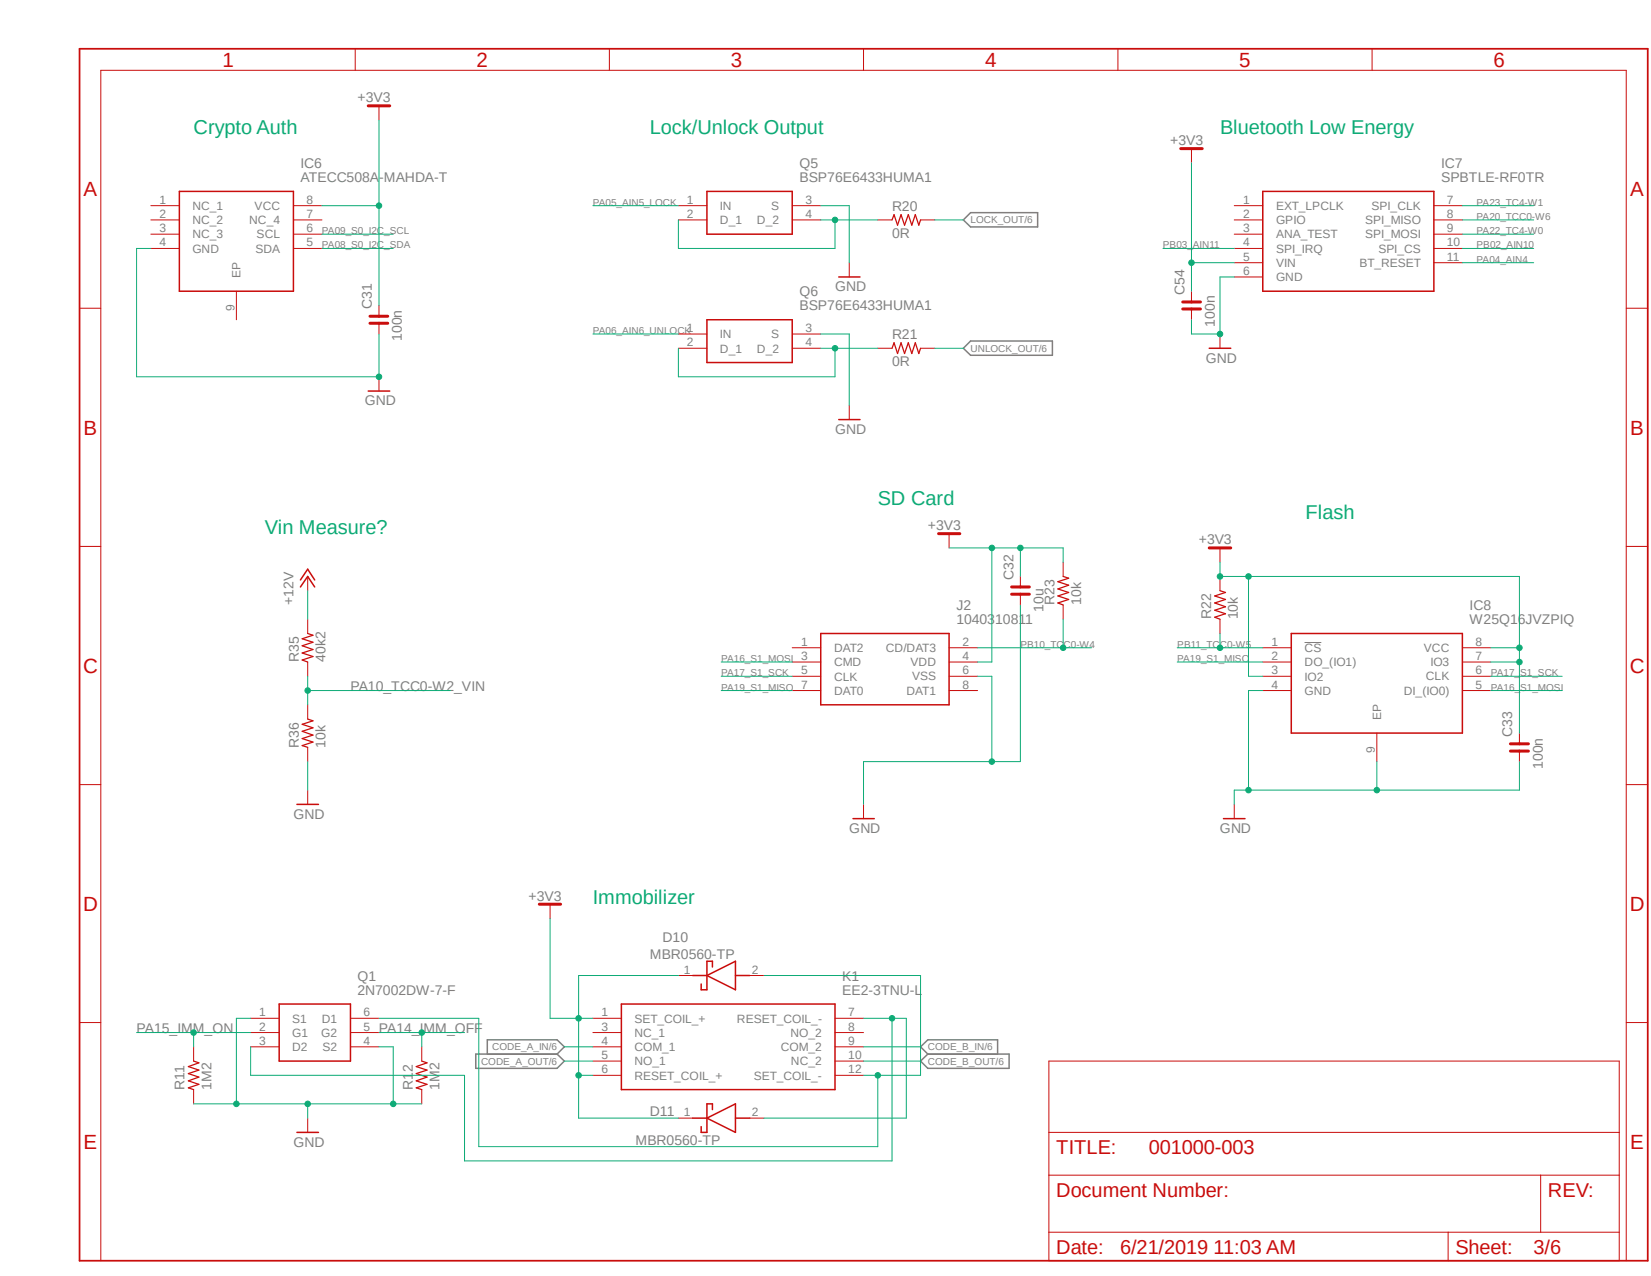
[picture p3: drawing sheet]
<svg xmlns="http://www.w3.org/2000/svg" width="279mm" height="216mm" viewBox="0 0 279 216" stroke-linecap="round" stroke-linejoin="round" font-family="sans-serif">
<path d="M13 8l266.2 205.9M279.2 8l-266.2 205.9" fill="none" stroke="#fff" stroke-width=".17"/>
<path d="M220.8 108.7h2.8" fill="none" stroke="#808080" stroke-width=".17"/>
<path d="M163 37.2l1.3-1.2h11.3v2.4h-11.3zM163 58.9l1.3-1.2h13.8v2.4h-13.8zM80.5 178.4h13.8l1.2 1.1-1.2 1.3h-13.8zM82.5 178.4v-2.5h11.8l1.2 1.2-1.2 1.3M155.8 179.5l1.2-1.1h13.8v2.4h-13.8zM157 178.4l-1.2-1.3 1.2-1.2h11.8v2.5" fill="none" stroke="#808080" stroke-width=".25"/>
<path d="M13.5 8.3h265.3v205h-265.3z" fill="none" stroke="#c90d0c" stroke-width=".3"/>
<g fill="none" stroke="#c90d0c" stroke-width=".17">
<path d="M60.1 8.3v3.6M64.1 17.9v2.4M103.1 8.3v3.6M146.1 8.3v3.6M189.2 8.3v3.6M232.2 8.3v3.6M25.5 34.8h4.9M25.5 37.2h4.9M25.5 39.6h4.9M49.7 34.8h4.8M49.7 37.2h4.8M49.7 39.6h4.8"/>
<path d="M114.8 34.8h4.8M114.8 37.2h4.8M134.1 34.8h4.8M134.1 37.2h4.8M148.5 37.2h2.5M155.8 37.2h2.4M201.6 25.1v2.5M208.9 34.8h4.8M208.9 37.2h4.8M208.9 39.6h4.8M242.7 34.8h4.8M242.7 37.2h4.8"/>
<path d="M242.7 39.6h4.8M13.5 52.2h3.6M25.5 42h4.9M40 49.3v4.8M49.7 42h4.8M64.1 51.7v1.8M64.1 54.7v1.8M114.8 56.5h4.8M114.8 58.9h4.8M134.1 56.5h4.8M134.1 58.9h4.8M143.7 44.4v2.5"/>
<path d="M148.5 58.9h2.5M155.8 58.9h2.4M201.6 49.3v1.8M201.6 52.3v1.8M206.5 56.5v2.4M208.9 42h4.8M208.9 44.4h4.8M208.9 46.9h4.8M242.7 42h4.8M242.7 44.4h4.8M275.2 52.2h3.6M64.1 63.8v2.4"/>
<path d="M143.7 68.6v2.4M13.5 92.5h3.6M52.1 97.5v2.4M160.6 90.3v2.4M172.7 97.5v1.8M179.9 95.1v2.4M206.5 92.7v2.4M206.5 97.5v2.4M275.2 92.5h3.6M52.1 104.8v2.4M52.1 112v2.4M52.1 119.3v2.4"/>
<path d="M134.1 109.6h4.8M134.1 112h4.8M134.1 114.4h4.8M134.1 116.8h4.8M160.6 109.6h4.8M160.6 112h4.8M160.6 114.4h4.8M160.6 116.8h4.8M172.7 100.5v1.9M179.9 102.4v2.4M206.5 104.8v2.4M213.7 109.6h4.8"/>
<path d="M213.7 112h4.8M213.7 114.4h4.8M213.7 116.8h4.8M247.5 109.6h4.8M247.5 112h4.8M247.5 114.4h4.8M247.5 116.8h4.8M13.5 132.8h3.6M52.1 126.4v2.5M52.1 133.7v2.4M146.1 136.1v2.4M208.9 136.1v2.4"/>
<path d="M233 124v4.9M257.1 124v1.9M257.1 127.1v1.8M275.2 132.8h3.6M93.1 153v2.4M13.5 173h3.6M32.8 177.1v2.4M42.4 172.3h4.8M42.4 174.7h4.8M42.4 177.1h4.8M59.3 172.3h4.8M59.3 174.7h4.8"/>
<path d="M59.3 177.1h4.8M71.4 177.1v2.4M100.3 179.5h4.9M100.3 172.3h4.9M100.3 174.7h4.9M100.3 177.1h4.9M114.8 165.1h2.4M126.9 165.1h2.4M141.3 179.5h4.8M141.3 172.3h4.8M141.3 174.7h4.8M141.3 177.1h4.8"/>
<path d="M177.5 179.5h96.5v33.8h-96.5zM275.2 173h3.6M32.8 184.4v2.4M52.1 189.2v2.4M71.4 184.4v2.4M100.3 181.9h4.9M114.8 189.2h2.4M126.9 189.2h2.4M141.3 181.9h4.8M177.5 198.8h96.5M177.5 191.6h96.5M260.7 198.8v9.7"/>
<path d="M17.1 213.3v-201.4h258.1v201.4M177.5 208.5h96.5M245.1 208.5v4.8"/>
</g>
<g fill="none" stroke="#c90d0c" stroke-width=".25">
<path d="M30.4 32.4h19.3v16.9h-19.3zM119.6 32.4h14.5v7.2h-14.5zM213.7 32.4h29v16.9h-29zM119.6 54.1h14.5v7.2h-14.5zM141.9 46.9h3.6M204.6 58.9h3.7M62.3 66.2h3.7M141.9 71h3.6M50.8 99.3l1.3-1.8 1.2 1.8M50.8 98.1l1.3-1.8 1.2 1.8M138.9 107.2h21.7v12.1h-21.7zM218.5 107.2h29v16.8h-29z"/>
<path d="M50.2 136.1h3.7M144.4 138.5h3.6M207.1 138.5h3.6M47.2 169.9h12.1v9.6h-12.1zM105.2 169.9h36.1v14.5h-36.1zM117.2 165.1h2.4M119.6 165.1l4.9-2.5v4.9zM120.6 163.6v-1h-1v4.9h-.9v-1M124.5 165.1h2.4M50.2 191.6h3.7M117.2 189.2h2.4M119.6 189.2l4.9-2.4v4.8z"/>
<path d="M120.6 187.7v-.9h-1v4.8h-.9v-1M124.5 189.2h2.4"/>
</g>
<g fill="none" stroke="#c90d0c" stroke-width=".51">
<path d="M62.3 17.9h3.7M199.8 25.1h3.7M62.6 53.5h3M62.6 54.7h3M200.2 51.1h3M200.2 52.3h3M158.8 90.3h3.6M171.2 99.3h3M204.6 92.7h3.7M171.2 100.5h3M255.6 125.9h3.1M255.6 127.1h3.1"/>
<path d="M91.3 153h3.6"/>
</g>
<path d="M151 37.2l.3-.9 .6 1.8 .6-1.8 .6 1.8 .6-1.8 .6 1.8 .6-1.8 .6 1.8 .3-.9M151 58.9l.3-.9 .6 1.8 .6-1.8 .6 1.8 .6-1.8 .6 1.8 .6-1.8 .6 1.8 .3-.9M179.9 97.5l.9 .3-1.8 .6 1.8 .6-1.8 .7 1.8 .5-1.8 .6 1.8 .6-1.8 .6 .9 .4M206.5 99.9l.9 .3-1.8 .6 1.8 .6-1.8 .6 1.8 .7-1.8 .6 1.8 .5-1.8 .6 .9 .4M52.1 107.2l.9 .3-1.9 .6 1.9 .6-1.9 .6 1.9 .6-1.9 .6 1.9 .6-1.9 .6 1 .3M52.1 121.7l.9 .3-1.9 .6 1.9 .5-1.9 .6 1.9 .7-1.9 .6 1.9 .6-1.9 .6 1 .2M32.8 179.5l.9 .3-1.8 .7 1.8 .6-1.8 .6 1.8 .5-1.8 .7 1.8 .6-1.8 .6 .9 .3M71.4 179.5l.9 .3-1.9 .7 1.9 .6-1.9 .6 1.9 .5-1.9 .7 1.9 .6-1.9 .6 1 .3" fill="none" stroke="#c90d0c" stroke-width=".21"/>
<path d="M54.5 34.8h9.6M64.1 20.3v31.4" fill="none" stroke="#0dab76" stroke-width=".17"/>
<circle cx="64.1" cy="34.8" r=".46" fill="#0dab76"/>
<g fill="none" stroke="#0dab76" stroke-width=".17">
<path d="M201.6 27.6v21.7M201.6 44.4h7.3"/>
<circle cx="64.1" cy="34.8" r=".46"/>
</g>
<circle cx="201.6" cy="44.5" r=".46" fill="#0dab76"/>
<g fill="none" stroke="#0dab76" stroke-width=".17">
<path d="M160.6 92.7h12.1v4.8M167.9 92.7v19.3h-2.5"/>
<circle cx="201.6" cy="44.5" r=".46"/>
</g>
<circle cx="167.9" cy="92.7" r=".46" fill="#0dab76"/>
<g fill="none" stroke="#0dab76" stroke-width=".17">
<path d="M172.7 92.7h7.2"/>
<circle cx="167.9" cy="92.7" r=".46"/>
</g>
<circle cx="172.7" cy="92.7" r=".46" fill="#0dab76"/>
<g fill="none" stroke="#0dab76" stroke-width=".17">
<path d="M179.9 92.7v2.4M206.5 95.1v2.4h50.6v12.1"/>
<circle cx="172.7" cy="92.7" r=".46"/>
</g>
<circle cx="206.5" cy="97.5" r=".46" fill="#0dab76"/>
<g fill="none" stroke="#0dab76" stroke-width=".17">
<path d="M252.3 109.6h4.8v14.4"/>
<circle cx="206.5" cy="97.5" r=".46"/>
</g>
<circle cx="257.1" cy="109.6" r=".46" fill="#0dab76"/>
<g fill="none" stroke="#0dab76" stroke-width=".17">
<path d="M211.3 97.5v16.9h2.4"/>
<circle cx="257.1" cy="109.6" r=".46"/>
</g>
<circle cx="211.3" cy="97.5" r=".46" fill="#0dab76"/>
<g fill="none" stroke="#0dab76" stroke-width=".17">
<path d="M252.3 112h4.8"/>
<circle cx="211.3" cy="97.5" r=".46"/>
</g>
<circle cx="257.1" cy="112" r=".46" fill="#0dab76"/>
<g fill="none" stroke="#0dab76" stroke-width=".17">
<path d="M93.1 155.4v16.9h7.2M97.9 172.3v9.6h2.4"/>
<circle cx="257.1" cy="112" r=".46"/>
</g>
<circle cx="97.9" cy="172.3" r=".46" fill="#0dab76"/>
<g fill="none" stroke="#0dab76" stroke-width=".17">
<path d="M97.9 181.9v7.3"/>
<circle cx="97.9" cy="172.3" r=".46"/>
</g>
<circle cx="97.9" cy="181.9" r=".46" fill="#0dab76"/>
<g fill="none" stroke="#0dab76" stroke-width=".17">
<path d="M23.1 42v21.8h41v-7.3M114.8 165.1h-16.9v7.2M97.9 189.2h16.9"/>
<circle cx="97.9" cy="181.9" r=".46"/>
</g>
<circle cx="64.1" cy="63.8" r=".46" fill="#0dab76"/>
<g fill="none" stroke="#0dab76" stroke-width=".17">
<path d="M138.9 34.8h4.8v9.6M23.1 42h2.4M138.9 56.5h4.8v12.1M208.9 46.9h-2.4v9.6h-4.9v-2.4"/>
<circle cx="64.1" cy="63.8" r=".46"/>
</g>
<circle cx="206.5" cy="56.5" r=".46" fill="#0dab76"/>
<g fill="none" stroke="#0dab76" stroke-width=".17">
<path d="M165.4 114.4h2.5v14.5M172.7 102.4v26.5h-26.6v7.2"/>
<circle cx="206.5" cy="56.5" r=".46"/>
</g>
<circle cx="167.9" cy="128.9" r=".46" fill="#0dab76"/>
<g fill="none" stroke="#0dab76" stroke-width=".17">
<path d="M233 128.9v4.8M257.1 128.9v4.8h-48.2v2.4"/>
<circle cx="167.9" cy="128.9" r=".46"/>
</g>
<circle cx="233" cy="133.7" r=".46" fill="#0dab76"/>
<g fill="none" stroke="#0dab76" stroke-width=".17">
<path d="M213.7 116.8h-2.4v16.9"/>
<circle cx="233" cy="133.7" r=".46"/>
</g>
<circle cx="211.3" cy="133.7" r=".46" fill="#0dab76"/>
<g fill="none" stroke="#0dab76" stroke-width=".17">
<path d="M64.1 177.1h2.4v9.7h-26.5M52.1 186.8v2.4"/>
<circle cx="211.3" cy="133.7" r=".46"/>
</g>
<circle cx="52.1" cy="186.8" r=".46" fill="#0dab76"/>
<g fill="none" stroke="#0dab76" stroke-width=".17">
<path d="M42.4 172.3h-2.4v14.5h-7.2"/>
<circle cx="52.1" cy="186.8" r=".46"/>
</g>
<circle cx="40" cy="186.8" r=".46" fill="#0dab76"/>
<g fill="none" stroke="#0dab76" stroke-width=".17">
<path d="M66.5 186.8h4.9"/>
<circle cx="40" cy="186.8" r=".46"/>
</g>
<circle cx="66.5" cy="186.8" r=".46" fill="#0dab76"/>
<g fill="none" stroke="#0dab76" stroke-width=".17">
<path d="M54.5 39.6h12M100.3 34.8h14.5M54.5 42h12M100.3 56.5h14.5M114.8 58.9v4.9h26.5v-4.9M138.9 58.9h9.6M52.1 128.9v4.8"/>
<circle cx="66.5" cy="186.8" r=".46"/>
</g>
<circle cx="141.3" cy="58.9" r=".46" fill="#0dab76"/>
<g fill="none" stroke="#0dab76" stroke-width=".17">
<path d="M114.8 37.2v4.8h26.5v-4.8M138.9 37.2h9.6"/>
<circle cx="141.3" cy="58.9" r=".46"/>
</g>
<circle cx="141.3" cy="37.2" r=".46" fill="#0dab76"/>
<g fill="none" stroke="#0dab76" stroke-width=".17">
<path d="M158.2 37.2h4.8M247.5 37.2h12M247.5 39.6h12M247.5 34.8h12M158.2 58.9h4.8M196.8 42h12.1M247.5 42h12M247.5 44.4h12M179.9 104.8v4.8h-14.5"/>
<circle cx="141.3" cy="37.2" r=".46"/>
</g>
<circle cx="179.9" cy="109.6" r=".46" fill="#0dab76"/>
<g fill="none" stroke="#0dab76" stroke-width=".17">
<path d="M122 112h12.1M122 114.4h12.1M179.9 109.6h4.8M199.2 109.6h14.5M206.5 107.2v2.4M252.3 116.8h12.1M252.3 114.4h12.1"/>
<circle cx="179.9" cy="109.6" r=".46"/>
</g>
<circle cx="206.5" cy="109.6" r=".46" fill="#0dab76"/>
<g fill="none" stroke="#0dab76" stroke-width=".17">
<path d="M122 116.8h12.1M199.2 112h14.5M64.1 172.3h16.9v21.7h67.5v-12.1M95.5 177.1h4.8M95.5 179.5h4.8M129.3 165.1h26.5v16.8h-9.7M146.1 177.1h9.7M146.1 179.5h9.7"/>
<circle cx="206.5" cy="109.6" r=".46"/>
</g>
<circle cx="148.5" cy="181.9" r=".46" fill="#0dab76"/>
<g fill="none" stroke="#0dab76" stroke-width=".17">
<path d="M146.1 172.3h7.3v16.9h-24.1M151 172.3v24.1h-72.4v-14.5h-36.2v-4.8"/>
<circle cx="148.5" cy="181.9" r=".46"/>
</g>
<circle cx="151" cy="172.3" r=".46" fill="#0dab76"/>
<g fill="none" stroke="#0dab76" stroke-width=".17">
<path d="M23.1 174.7h19.3M32.8 174.7v2.4"/>
<circle cx="151" cy="172.3" r=".46"/>
</g>
<circle cx="32.8" cy="174.7" r=".46" fill="#0dab76"/>
<g fill="none" stroke="#0dab76" stroke-width=".17">
<path d="M64.1 174.7h14.5M71.4 174.7v2.4"/>
<circle cx="32.8" cy="174.7" r=".46"/>
</g>
<circle cx="71.4" cy="174.7" r=".46" fill="#0dab76"/>
<g fill="none" stroke="#0dab76" stroke-width=".17">
<path d="M52.1 99.9v4.9M52.1 114.4v4.9M52.1 116.8h24.1"/>
<circle cx="71.4" cy="174.7" r=".46"/>
</g>
<circle cx="52.1" cy="116.8" r=".46" fill="#0dab76"/>
<circle cx="52.1" cy="116.8" r=".46" fill="none" stroke="#0dab76" stroke-width=".17"/>
<g font-size="3.5" fill="#c90d0c">
<text x="37.6" y="11.3">1</text>
<text x="80.6" y="11.3">2</text>
<text x="123.7" y="11.3">3</text>
<text x="166.7" y="11.3">4</text>
<text x="209.7" y="11.3">5</text>
<text x="252.7" y="11.3">6</text>
<text x="14.1" y="33.2">A</text>
<text x="275.9" y="33.2">A</text>
<text x="14.1" y="73.5">B</text>
<text x="275.9" y="73.5">B</text>
<text x="14.1" y="113.8">C</text>
<text x="275.8" y="113.8">C</text>
<text x="14.1" y="154.1">D</text>
<text x="275.8" y="154.1">D</text>
<text x="14.1" y="194.4">E</text>
<text x="275.9" y="194.4">E</text>
</g>
<g font-size="3.4" fill="#0dab76">
<text x="32.8" y="22.7">Crypto Auth</text>
<text x="110" y="22.7">Lock/Unlock Output</text>
<text x="206.5" y="22.7">Bluetooth Low Energy</text>
<text x="148.5" y="85.5">SD Card</text>
<text x="220.9" y="87.9">Flash</text>
<text x="44.8" y="90.3">Vin Measure?</text>
<text x="100.3" y="153">Immobilizer</text>
</g>
<g font-size="3.4" fill="#c90d0c">
<text x="178.7" y="195.2">TITLE:</text>
<text x="194.4" y="195.2">001000-003</text>
<text x="178.7" y="202.5">Document Number:</text>
<text x="262" y="202.5">REV:</text>
<text x="178.7" y="212.1">Date:</text>
<text x="189.6" y="212.1">6/21/2019 11:03 AM</text>
<text x="246.3" y="212.1">Sheet:</text>
<text x="259.5" y="212.1">3/6</text>
</g>
<g font-size="2.4" fill="#808080">
<text x="60.5" y="17.3">+3V3</text>
<text x="50.8" y="28.4">IC6</text>
<text x="135.3" y="28.4">Q5</text>
<text x="198" y="24.6">+3V3</text>
<text x="243.9" y="28.4">IC7</text>
<text x="50.8" y="30.8">ATECC508A-MAHDA-T</text>
<text x="135.3" y="30.8">BSP76E6433HUMA1</text>
<text x="151" y="35.7">R20</text>
<text x="243.9" y="30.8">SPBTLE-RF0TR</text>
<text x="151" y="40.2">0R</text>
<text x="62.9" y="52.3" transform="rotate(-90 62.9 52.3)">C31</text>
<text x="135.3" y="52.5">BSP76E6433HUMA1</text>
<text x="135.3" y="50.1">Q6</text>
<text x="141.3" y="49.3">GND</text>
<text x="200.5" y="49.9" transform="rotate(-90 200.5 49.9)">C54</text>
<text x="68" y="57.7" transform="rotate(-90 68 57.7)">100n</text>
<text x="151" y="57.4">R21</text>
<text x="205.6" y="55.3" transform="rotate(-90 205.6 55.3)">100n</text>
<text x="151" y="61.9">0R</text>
<text x="204" y="61.3">GND</text>
<text x="61.7" y="68.6">GND</text>
<text x="141.3" y="73.4">GND</text>
<text x="157" y="89.7">+3V3</text>
<text x="202.9" y="92.1">+3V3</text>
<text x="171.5" y="98.1" transform="rotate(-90 171.5 98.1)">C32</text>
<text x="49.7" y="102.4" transform="rotate(-90 49.7 102.4)">+12V</text>
<text x="161.8" y="105.6">1040310811</text>
<text x="161.8" y="103.2">J2</text>
<text x="176.6" y="103.5" transform="rotate(-90 176.6 103.5)">10u</text>
<text x="178.4" y="102.4" transform="rotate(-90 178.4 102.4)">R23</text>
<text x="183" y="102.4" transform="rotate(-90 183 102.4)">10k</text>
<text x="205" y="104.8" transform="rotate(-90 205 104.8)">R22</text>
<text x="209.5" y="104.8" transform="rotate(-90 209.5 104.8)">10k</text>
<text x="248.7" y="105.6">W25Q16JVZPIQ</text>
<text x="248.7" y="103.2">IC8</text>
<text x="50.5" y="112" transform="rotate(-90 50.5 112)">R35</text>
<text x="55.1" y="112" transform="rotate(-90 55.1 112)">40k2</text>
<text x="59.3" y="116.8">PA10_TCC0-W2_VIN</text>
<text x="255.9" y="124.7" transform="rotate(-90 255.9 124.7)">C33</text>
<text x="50.5" y="126.5" transform="rotate(-90 50.5 126.5)">R36</text>
<text x="55.1" y="126.5" transform="rotate(-90 55.1 126.5)">10k</text>
<text x="261.1" y="130.1" transform="rotate(-90 261.1 130.1)">100n</text>
<text x="49.7" y="138.5">GND</text>
<text x="143.7" y="140.9">GND</text>
<text x="206.5" y="140.9">GND</text>
<text x="89.5" y="152.4">+3V3</text>
<text x="112.1" y="159.4">D10</text>
<text x="60.5" y="165.9">Q1</text>
<text x="110" y="162.3">MBR0560-TP</text>
<text x="142.5" y="165.9">K1</text>
<text x="60.5" y="168.3">2N7002DW-7-F</text>
<text x="142.5" y="168.3">EE2-3TNU-L</text>
<text x="23.1" y="174.7">PA15_IMM_ON</text>
<text x="64.1" y="174.7">PA14_IMM_OFF</text>
<text x="31.2" y="184.4" transform="rotate(-90 31.2 184.4)">R11</text>
<text x="35.8" y="184.4" transform="rotate(-90 35.8 184.4)">1M2</text>
<text x="69.9" y="184.4" transform="rotate(-90 69.9 184.4)">R12</text>
<text x="74.4" y="184.4" transform="rotate(-90 74.4 184.4)">1M2</text>
<text x="110" y="188.9">D11</text>
<text x="49.7" y="194">GND</text>
<text x="107.6" y="193.7">MBR0560-TP</text>
</g>
<g font-size="2" fill="#808080">
<text x="27" y="34.5">1</text>
<text x="32.6" y="35.5">NC_1</text>
<text x="43.1" y="35.5">VCC</text>
<text x="51.9" y="34.5">8</text>
<text x="116.3" y="34.5">1</text>
<text x="121.8" y="35.5">IN</text>
<text x="130.5" y="35.5">S</text>
<text x="136.3" y="34.5">3</text>
<text x="210.4" y="34.5">1</text>
<text x="215.9" y="35.5">EXT_LPCLK</text>
<text x="232.1" y="35.5">SPI_CLK</text>
<text x="244.9" y="34.5">7</text>
<text x="27" y="36.9">2</text>
<text x="27" y="39.3">3</text>
<text x="27" y="41.7">4</text>
<text x="32.6" y="37.9">NC_2</text>
<text x="32.6" y="40.3">NC_3</text>
<text x="42.2" y="37.9">NC_4</text>
<text x="43.4" y="40.3">SCL</text>
<text x="51.9" y="36.9">7</text>
<text x="51.9" y="39.3">6</text>
<text x="51.9" y="41.7">5</text>
<text x="116.3" y="36.9">2</text>
<text x="121.8" y="37.9">D_1</text>
<text x="128.1" y="37.9">D_2</text>
<text x="136.3" y="36.9">4</text>
<text x="210.4" y="36.9">2</text>
<text x="210.4" y="39.3">3</text>
<text x="210.4" y="41.7">4</text>
<text x="215.9" y="37.9">GPIO</text>
<text x="215.9" y="40.3">ANA_TEST</text>
<text x="231" y="37.9">SPI_MISO</text>
<text x="231" y="40.3">SPI_MOSI</text>
<text x="244.9" y="36.9">8</text>
<text x="244.9" y="39.3">9</text>
<text x="244.9" y="41.7">10</text>
<text x="32.6" y="42.8">GND</text>
<text x="40.7" y="47.1" transform="rotate(-90 40.7 47.1)">EP</text>
<text x="43.2" y="42.8">SDA</text>
<text x="210.4" y="44.1">5</text>
<text x="210.4" y="46.5">6</text>
<text x="215.9" y="42.8">SPI_IRQ</text>
<text x="215.9" y="45.2">VIN</text>
<text x="215.9" y="47.6">GND</text>
<text x="230" y="45.2">BT_RESET</text>
<text x="233.3" y="42.8">SPI_CS</text>
<text x="244.9" y="44.1">11</text>
<text x="39.7" y="52.6" transform="rotate(-90 39.7 52.6)">9</text>
<text x="116.3" y="56.2">1</text>
<text x="116.3" y="58.6">2</text>
<text x="121.8" y="57.2">IN</text>
<text x="121.8" y="59.6">D_1</text>
<text x="128.1" y="59.6">D_2</text>
<text x="130.5" y="57.2">S</text>
<text x="136.3" y="56.2">3</text>
<text x="136.3" y="58.6">4</text>
<text x="135.6" y="109.3">1</text>
<text x="135.6" y="111.7">3</text>
<text x="141.1" y="110.3">DAT2</text>
<text x="141.1" y="112.7">CMD</text>
<text x="149.9" y="110.3">CD/DAT3</text>
<text x="154.1" y="112.7">VDD</text>
<text x="162.9" y="109.3">2</text>
<text x="162.9" y="111.7">4</text>
<text x="215.2" y="109.3">1</text>
<text x="215.2" y="111.7">2</text>
<text x="220.8" y="110.3">CS</text>
<text x="220.8" y="112.7">DO_(IO1)</text>
<text x="241" y="110.3">VCC</text>
<text x="242.1" y="112.7">IO3</text>
<text x="249.7" y="109.3">8</text>
<text x="249.7" y="111.7">7</text>
<text x="135.6" y="114.1">5</text>
<text x="135.6" y="116.5">7</text>
<text x="141.1" y="115.1">CLK</text>
<text x="141.1" y="117.6">DAT0</text>
<text x="153.4" y="117.5">DAT1</text>
<text x="154.4" y="115.1">VSS</text>
<text x="162.9" y="114.1">6</text>
<text x="162.9" y="116.5">8</text>
<text x="215.2" y="114.1">3</text>
<text x="215.2" y="116.5">4</text>
<text x="220.8" y="115.1">IO2</text>
<text x="220.8" y="117.6">GND</text>
<text x="237.6" y="117.5">DI_(IO0)</text>
<text x="241.3" y="115.1">CLK</text>
<text x="249.7" y="114.1">6</text>
<text x="249.7" y="116.5">5</text>
<text x="233.7" y="121.8" transform="rotate(-90 233.7 121.8)">EP</text>
<text x="232.7" y="127.4" transform="rotate(-90 232.7 127.4)">9</text>
<text x="115.7" y="164.7">1</text>
<text x="127.2" y="164.7">2</text>
<text x="43.9" y="172">1</text>
<text x="49.4" y="173">S1</text>
<text x="54.4" y="173">D1</text>
<text x="61.5" y="172">6</text>
<text x="101.8" y="172">1</text>
<text x="107.4" y="173">SET_COIL_+</text>
<text x="124.7" y="173">RESET_COIL_-</text>
<text x="143.6" y="172">7</text>
<text x="43.9" y="174.4">2</text>
<text x="43.9" y="176.8">3</text>
<text x="49.4" y="175.4">G1</text>
<text x="49.4" y="177.8">D2</text>
<text x="54.4" y="175.4">G2</text>
<text x="54.6" y="177.8">S2</text>
<text x="61.5" y="174.4">5</text>
<text x="61.5" y="176.8">4</text>
<text x="101.8" y="174.4">3</text>
<text x="101.8" y="176.8">4</text>
<text x="101.8" y="179.2">5</text>
<text x="107.4" y="175.4">NC_1</text>
<text x="107.4" y="177.8">COM_1</text>
<text x="132.1" y="177.8">COM_2</text>
<text x="133.8" y="175.4">NO_2</text>
<text x="143.6" y="174.4">8</text>
<text x="143.6" y="176.8">9</text>
<text x="143.6" y="179.2">10</text>
<text x="101.8" y="181.6">6</text>
<text x="107.4" y="180.3">NO_1</text>
<text x="107.4" y="182.7">RESET_COIL_+</text>
<text x="127.6" y="182.7">SET_COIL_-</text>
<text x="133.9" y="180.3">NC_2</text>
<text x="143.6" y="181.6">12</text>
<text x="115.7" y="188.9">1</text>
<text x="127.2" y="188.9">2</text>
</g>
<g font-size="1.7" fill="#808080">
<text x="100.3" y="34.8">PA05_AIN5_LOCK</text>
<text x="249.9" y="34.8">PA23_TC4-W1</text>
<text x="54.5" y="39.6">PA09_S0_I2C_SCL</text>
<text x="164.3" y="37.8">LOCK_OUT/6</text>
<text x="249.9" y="39.6">PA22_TC4-W0</text>
<text x="249.9" y="37.2">PA20_TCC0-W6</text>
<text x="54.5" y="42">PA08_S0_I2C_SDA</text>
<text x="196.8" y="42">PB03_AIN11</text>
<text x="249.9" y="42">PB02_AIN10</text>
<text x="249.9" y="44.4">PA04_AIN4</text>
<text x="100.3" y="56.5">PA06_AIN6_UNLOCK</text>
<text x="164.3" y="59.5">UNLOCK_OUT/6</text>
<text x="122" y="112">PA16_S1_MOSI</text>
<text x="172.7" y="109.6">PB10_TCC0-W4</text>
<text x="199.2" y="109.6">PB11_TCC0-W5</text>
<text x="199.2" y="112">PA19_S1_MISO</text>
<text x="122" y="114.4">PA17_S1_SCK</text>
<text x="122" y="116.8">PA19_S1_MISO</text>
<text x="252.3" y="114.4">PA17_S1_SCK</text>
<text x="252.3" y="116.8">PA16_S1_MOSI</text>
<text x="83.3" y="177.7">CODE_A_IN/6</text>
<text x="157" y="177.7">CODE_B_IN/6</text>
<text x="81.4" y="180.1">CODE_A_OUT/6</text>
<text x="157" y="180.1">CODE_B_OUT/6</text>
</g>
</svg>
